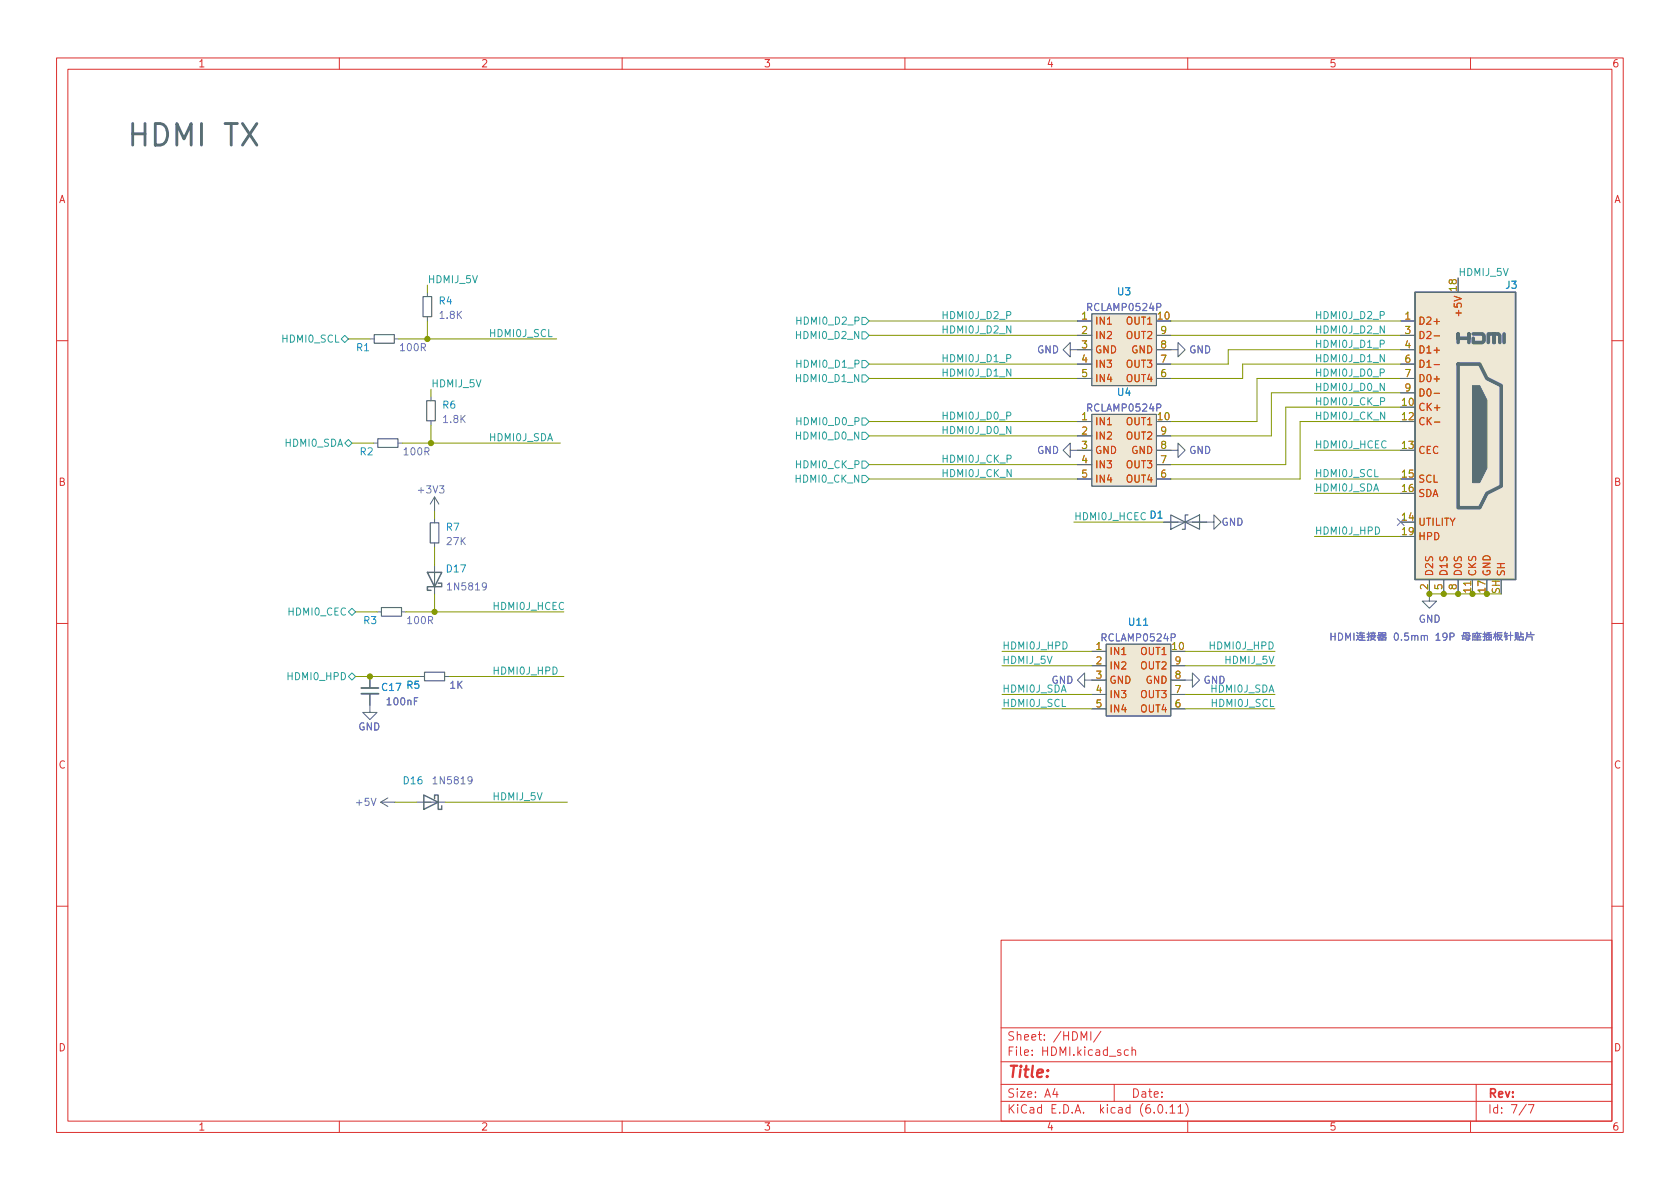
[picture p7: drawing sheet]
<svg xmlns="http://www.w3.org/2000/svg" width="297mm" height="210mm" viewBox="0 0 297 210" stroke-linecap="round" stroke-linejoin="round" font-family="sans-serif">
<g fill="none" stroke="#dc312f" stroke-width=".18">
<path d="M10 10.2h277v190.1h-277zM12 12.2h273v186.1h-273zM60 10.2v2M110 10.2v2M160 10.2v2M210 10.2v2M260 10.2v2M10 60.2h2M285 60.2h2M10 110.2h2M285 110.2h2M10 160.2h2"/>
<path d="M177 166.3h108v32h-108zM285 160.2h2M60 198.3v2M110 198.3v2M160 198.3v2M177 194.8h108M177 191.8h108M177 187.8h108M177 181.8h108M182.5 186.5v.1M182.5 185.7v.1M184.6 183.8v.1"/>
<path d="M184.6 183v.1M194.6 182.4l-1.2 1.9M197 191.8v3M200.1 185.8l.3-.2 .3 .1 .1 .9M209.6 195.1a1.72 1.72 0 0 1 0 2.3M210 198.3v2M260 198.3v2M261 191.8v6.5M270.2 195.3h1l-.6 1.5"/>
</g>
<g fill="none" stroke="#586e74" stroke-width=".18">
<path d="M65.4 59.9h.8M69.7 59.9h.8M75.6 51.7v.7M75.6 56v.8M190.5 56.8h2.5M190.5 59.3h2.5M193 55.5h11.5v12.7h-11.5zM204.5 56.8h2.5M204.5 59.3h2.5M247.7 56.8h2.5M247.7 59.3h2.5M257.8 49.1v2.6"/>
<path d="M66 78.4h.8M70.4 78.4h.7M76.2 70.1v.8M76.2 74.4v.8M189.2 61.8v-1.2l-1.2 1.2 1.2 1.3v-1.3h3.8M189.2 79.6v-1.2l-1.2 1.2 1.2 1.3v-1.3h3.8M190.5 64.4h2.5M190.5 66.9h2.5M190.5 74.5h2.5M190.5 77.1h2.5M193 73.3h11.5v12.7h-11.5zM204.5 61.8h3.8v-1.2l1.3 1.2-1.3 1.3v-1.3"/>
<path d="M204.5 79.6h3.8v-1.2l1.3 1.2-1.3 1.3v-1.3M204.5 64.4h2.5M204.5 66.9h2.5M204.5 74.5h2.5M204.5 77.1h2.5M247.7 61.8h2.5M247.7 64.4h2.5M247.7 66.9h2.5M247.7 72h2.5M247.7 74.5h2.5M247.7 79.6h2.5M247.7 69.5h2.5"/>
<path d="M76.8 87.9v2.5M76.8 91.7v.8M76.8 96v.8M76.8 99.9v5.1M76.8 87.9l-.7 1.2M76.8 87.9l.8 1.2M190.5 84.7h2.5M190.5 82.2h2.5M204.5 84.7h2.5M204.5 82.2h2.5M205.7 92.3h8.9v-1.2l1.3 1.2-1.3 1.3v-1.3M247.7 92.3h2.5"/>
<path d="M247.7 84.7h2.5M247.7 87.2h2.5M247.7 94.9h2.5M65.4 119.6v2.1M66.7 108.2h.7M71 108.2h.8M74.3 119.6h.8M78.6 119.6h.8M193 115.2h2.6M193 117.7h2.6M195.6 113.9h11.4v12.7h-11.4zM207 115.2h2.6"/>
<path d="M207 117.7h2.6M252.7 102.5v3.8h1.3l-1.3 1.3-1.2-1.3h1.2M255.3 102.5v2.5M257.8 102.5v2.5M260.4 102.5v2.5M262.9 102.5v2.5M65.4 122.7v3.3h1.3l-1.3 1.2-1.3-1.2h1.3M191.8 120.3v-1.3l-1.3 1.3 1.3 1.2v-1.2h3.8M193 122.8h2.6M193 125.3h2.6M207 120.3h3.8v-1.3l1.3 1.3-1.3 1.2v-1.2M207 122.8h2.6"/>
<path d="M207 125.3h2.6M67.3 141.9l1.3 .7M67.3 141.9h2.6M68.6 141.1l-1.3 .8M73.7 141.9h5"/>
</g>
<path d="M63.9 122.7h3" fill="none" stroke="#586e74" stroke-width=".33"/>
<path d="M63.9 121.7h3" fill="none" stroke="#586e74" stroke-width=".3"/>
<g fill="none" stroke="#6c70c4" stroke-width=".18">
<path d="M204.5 54.3h.6l.2-.2-.1-.3-.7-.1v1.2M204.5 72.1l.6-.1 .2-.1-.1-.3-.7-.2v1.3M77.7 85.9h.8l-.4 .5 .3 .1v.6l-.1 .1-.6-.1M247 91.7l1.3 1.2M248.3 91.7l-1.3 1.2M86 103.6l-.2 .2h-.4l-.1-.2 .1-.5h.4l.1 .1a.84 .84 0 0 1-.3 1.1h-.2M207.1 112.7h.6l.1-.2-.1-.3-.6-.1v1.2M235.3 111.9v1.3M235.3 112.6h.8M236.1 111.9v1.3M236.7 111.9a.64 .64 0 0 1 .7 .7 .64 .64 0 0 1-.7 .6zM237.9 113.2v-1.3l.5 1 .4-1v1.3"/>
<path d="M239.4 111.9v1.3M239.8 112.4h.3v.6l-.3 .2M239.9 111.8l.2 .3M240 113l.7 .2M240.3 111.9h1M240.3 112.7h1M240.4 112.4h.9M240.4 113.2h1M240.7 111.8l-.3 .6M240.8 112.1v1M241.7 112.1h.5M242 111.8v1.4h-.3"/>
<path d="M242.2 112.6l-.5 .1M242.2 112.4h1.1M242.2 112.6h1.1M242.3 111.9h.9M242.5 112.1l.1 .3-.2 .5 .8 .3M242.8 111.8v.2M243 112.6l-.2 .4-.6 .2M243 112v.3M243.6 112.4h1.5M243.6 112.8h.6v.4M243.7 111.9h.5v.4h-.5zM243.7 113.2h.5"/>
<path d="M243.8 112.7v.5M244.3 112.3l-.3 .3-.4 .2M244.3 112.4l.8 .4M244.5 113.2v-.4h.5v.4M244.5 113.2h.5M244.9 112.3h-.4v-.4h.5v.4M251.8 112.6l.2-.2h.3l.1 .8M73.3 124h.4M73.9 123.4h-.6v1.2M83.5 137.9l-.3 .2h-.3l-.2-.2 .2-.5 .3-.1 .2 .2a.84 .84 0 0 1-.3 1.1h-.2M65.6 141.2l.5 1.2 .4-1.2"/>
</g>
<path d="M250.2 51.7h17.8v50.8h-17.8zM75.6 101.2h2.5l-1.3 2.6zM77.5 103.1h.6v.7h-2.5v.6h.6M74.9 140.6l2.6 1.3-2.6 1.2zM76.8 141.2v-.6h.7v2.5h.6v-.6" fill="none" stroke="#586e74" stroke-width=".25"/>
<g fill="#eee8d5" stroke="#eee8d5" stroke-width=".18">
<path d="M193 55.5h11.5v12.7h-11.5z"/>
<path d="M250.2 51.7h17.8v50.8h-17.8z"/>
<path d="M195.6 113.9h11.4v12.7h-11.4z"/>
<path d="M193 73.3h11.5v12.7h-11.5z"/>
</g>
<path d="M66.2 59.2h3.5v1.5h-3.5zM74.8 52.4h1.5v3.6h-1.5zM66.8 77.6h3.6v1.5h-3.6zM75.4 70.9h1.6v3.5h-1.6zM76.1 92.5h1.5v3.5h-1.5zM207 91.1l2.6 1.2-2.6 1.3zM209.6 92.3l2.5-1.2v2.5zM210.1 91.1h-.5v2.5h-.6M67.4 107.4h3.6v1.6h-3.6zM75.1 118.9h3.5v1.5h-3.5z" fill="none" stroke="#586e74" stroke-width=".2"/>
<path d="M260.5 59h1.6l.3 .3v1l-.3 .3h-1.6v-.8M265.9 59v1.6M257.8 60.6v-1.6v.8h1.9v-.8v1.6M257.8 64.4h3.8l1.3 2.5 2.5 1.3v17.8l-2.5 1.2-1.3 2.6h-3.8zM263.1 60.6v-1.6h1.1v1.6v-1.6h.7l.3 .3v1.3" fill="none" stroke="#586e74" stroke-width=".64"/>
<path d="M260.4 68.2h1.2l1.3 2.5v12.1l-1.3 2.5h-1.2z" fill="#586e74" stroke="#586e74" stroke-width=".18"/>
<path d="M253.6 56.9h.9M253.6 59.4h.9M257.1 52.4l1.3 .4-1.3 .4M253.6 61.9h.9M253.6 64.5h.9M253.6 67h.9M253.6 69.6h.9M253.6 74.6h1" fill="none" stroke="#cb4b15" stroke-width=".18"/>
<path d="M260 102.8v.7" fill="none" stroke="#b48800" stroke-width=".18"/>
<path d="M202.2 110.6h.7" fill="none" stroke="#258ad2" stroke-width=".18"/>
<g fill="none" stroke="#2aa097" stroke-width=".18">
<path d="M60.3 59.9l.7-.6 .6 .6-.6 .7zM152.4 56.1h.6l.7 .7-.7 .6h-.6zM152.4 58.7h.6l.7 .6-.7 .6h-.6zM178 55.7h.6l.1-.2v-.3l-.7-.1v1.3M244 55.7h.6l.2-.2-.1-.3-.7-.1v1.3M61.6 77.7l.6 .7-.6 .6-.6-.6zM152.4 63.7h.6l.7 .7-.7 .6h-.6zM152.4 66.3h.6l.7 .6-.7 .7h-.6zM152.4 73.9h.6l.7 .6-.7 .7h-.6zM152.4 76.4h.6l.7 .7-.7 .6h-.6zM178 63.4l.6-.1 .1-.2v-.3l-.7-.1v1.3M178 73.5h.6l.1-.2v-.3l-.7-.1v1.2"/>
<path d="M244 60.8h.6l.2-.2-.1-.3-.7-.1v1.2M244 65.9l.6-.1 .2-.1-.1-.3-.7-.2v1.3M152.4 84.1h.6l.7 .6-.7 .6h-.6zM152.4 81.5h.6l.7 .7-.7 .6h-.6zM61.6 108.2l.6-.6 .7 .6-.7 .6zM61.6 119.6l.6-.6 .7 .6-.7 .7z"/>
</g>
<g fill="none" stroke="#849800" stroke-width=".18">
<path d="M61.6 59.9h3.8M70.5 59.9h27.9M75.6 50.4v1.3M75.6 56.8v3.1M153.7 59.3h36.8M153.7 56.8h36.8M207 59.3h40.7M207 56.8h40.7M62.2 78.4h3.8M71.1 78.4h28M76.2 68.8v1.3M76.2 75.2v3.2"/>
<path d="M153.7 74.5h36.8M153.7 77.1h36.8M153.7 64.4h36.8M153.7 66.9h36.8M232.4 79.6h15.3M247.7 74.5h-17.8v10.2h-22.9M247.7 69.5h-22.9v7.6h-17.8M247.7 72h-20.4v10.2h-20.3M247.7 66.9h-25.4v7.6h-15.3M247.7 61.8h-30.5v2.6h-10.2M247.7 64.4h-28v2.5h-12.7M76.8 90.4v1.3"/>
<path d="M76.8 96.8v3.1M153.7 84.7h36.8M153.7 82.2h36.8M189.9 92.3h15.8M232.4 84.7h15.3M232.4 94.9h15.3M232.4 87.2h15.3M62.9 108.2h3.8M62.9 119.6h11.4M71.8 108.2h27.9M76.8 105v3.2M79.4 119.6h20.3"/>
<path d="M177.2 115.2h15.8M177.2 117.7h15.8M209.6 115.2h15.8M209.6 117.7h15.8M252.7 105h12.7M177.2 122.8h15.8M177.2 125.3h15.8M209.6 122.8h15.8M209.6 125.3h15.8M69.9 141.9h3.8M78.7 141.9h21.6"/>
</g>
<g fill="#849800" stroke="#849800" stroke-width=".18">
<circle cx="260.3" cy="105" r=".46"/>
<circle cx="262.9" cy="105" r=".46"/>
<circle cx="257.8" cy="105" r=".46"/>
<circle cx="255.3" cy="105" r=".46"/>
<circle cx="252.7" cy="105" r=".46"/>
<circle cx="76.2" cy="78.4" r=".46"/>
<circle cx="76.8" cy="108.2" r=".46"/>
<circle cx="65.4" cy="119.6" r=".46"/>
<circle cx="75.6" cy="59.9" r=".46"/>
</g>
<g font-size="5.3" fill="#586e74">
<text x="22.2" y="25.8">HDMI</text>
<text x="39.6" y="25.8">TX</text>
</g>
<text font-size="2.8" fill="#dc312f" x="178" y="191.2">Title:</text>
<g font-size="2.1" fill="#dc312f">
<text x="178" y="184.5">Sheet:</text>
<text x="186.2" y="184.5">/HDMI/</text>
<text x="178" y="187.2">File:</text>
<text x="184.4" y="187.2">HDMI.kicad_sch</text>
<text x="178" y="197.4">KiCad</text>
<text x="178" y="194.6">Size:</text>
<text x="184.7" y="194.6">A4</text>
<text x="185.7" y="197.4">E.D.A.</text>
<text x="194.6" y="197.4">kicad</text>
<text x="200" y="194.6">Date:</text>
<text x="201.8" y="197.4">(6.0.11)</text>
<text x="263" y="194.6">Rev:</text>
<text x="263" y="197.4">Id:</text>
<text x="267.1" y="197.4">7/7</text>
</g>
<g font-size="1.8" fill="#dc312f">
<text x="35" y="12.3">1</text>
<text x="85" y="12.3">2</text>
<text x="135" y="12.3">3</text>
<text x="185" y="12.3">4</text>
<text x="235" y="12.3">5</text>
<text x="285" y="12.3">6</text>
<text x="10.4" y="36.3">A</text>
<text x="285.4" y="36.3">A</text>
<text x="10.3" y="86.3">B</text>
<text x="285.3" y="86.3">B</text>
<text x="10.3" y="136.3">C</text>
<text x="285.3" y="136.3">C</text>
<text x="10.3" y="186.3">D</text>
<text x="285.3" y="186.3">D</text>
<text x="35" y="200.3">1</text>
<text x="85" y="200.3">2</text>
<text x="135" y="200.3">3</text>
<text x="185" y="200.3">4</text>
<text x="235" y="200.3">5</text>
<text x="285" y="200.3">6</text>
</g>
<g font-size="1.8" fill="#2aa097">
<text x="75.6" y="50.1">HDMIJ_5V</text>
<text x="257.8" y="48.8">HDMIJ_5V</text>
<text x="86.4" y="59.6">HDMI0J_SCL</text>
<text x="140.5" y="57.8">HDMI0_D2_P</text>
<text x="166.4" y="59">HDMI0J_D2_N</text>
<text x="166.4" y="56.4">HDMI0J_D2_P</text>
<text x="232.4" y="59">HDMI0J_D2_N</text>
<text x="232.4" y="56.4">HDMI0J_D2_P</text>
<text x="49.6" y="61">HDMI0_SCL</text>
<text x="140.4" y="60.3">HDMI0_D2_N</text>
<text x="140.5" y="65.4">HDMI0_D1_P</text>
<text x="166.4" y="64">HDMI0J_D1_P</text>
<text x="232.4" y="61.5">HDMI0J_D1_P</text>
<text x="232.4" y="64">HDMI0J_D1_N</text>
<text x="76.2" y="68.5">HDMIJ_5V</text>
<text x="140.4" y="67.9">HDMI0_D1_N</text>
<text x="166.4" y="66.6">HDMI0J_D1_N</text>
<text x="232.4" y="71.7">HDMI0J_CK_P</text>
<text x="232.4" y="66.6">HDMI0J_D0_P</text>
<text x="232.4" y="69.1">HDMI0J_D0_N</text>
<text x="140.5" y="75.6">HDMI0_D0_P</text>
<text x="166.4" y="76.7">HDMI0J_D0_N</text>
<text x="166.4" y="74.2">HDMI0J_D0_P</text>
<text x="232.4" y="74.2">HDMI0J_CK_N</text>
<text x="50.2" y="79.4">HDMI0_SDA</text>
<text x="86.4" y="78">HDMI0J_SDA</text>
<text x="140.4" y="83.2">HDMI0_CK_P</text>
<text x="140.4" y="78.1">HDMI0_D0_N</text>
<text x="166.4" y="81.8">HDMI0J_CK_P</text>
<text x="232.4" y="79.3">HDMI0J_HCEC</text>
<text x="140.4" y="85.7">HDMI0_CK_N</text>
<text x="166.4" y="84.4">HDMI0J_CK_N</text>
<text x="232.4" y="86.9">HDMI0J_SDA</text>
<text x="232.4" y="84.4">HDMI0J_SCL</text>
<text x="189.9" y="92">HDMI0J_HCEC D1</text>
<text x="232.4" y="94.5">HDMI0J_HPD</text>
<text x="87" y="107.8">HDMI0J_HCEC</text>
<text x="50.7" y="109.2">HDMI0_CEC</text>
<text x="87" y="119.3">HDMI0J_HPD</text>
<text x="177.2" y="114.8">HDMI0J_HPD</text>
<text x="177.2" y="117.4">HDMIJ_5V</text>
<text x="213.6" y="114.8">HDMI0J_HPD</text>
<text x="216.4" y="117.4">HDMIJ_5V</text>
<text x="50.5" y="120.7">HDMI0_HPD</text>
<text x="177.2" y="122.5">HDMI0J_SDA</text>
<text x="177.2" y="125">HDMI0J_SCL</text>
<text x="213.9" y="122.5">HDMI0J_SDA</text>
<text x="214" y="125">HDMI0J_SCL</text>
<text x="87" y="141.5">HDMIJ_5V</text>
</g>
<g font-size="1.8" fill="#258ad2">
<text x="197.4" y="52.6">U3</text>
<text x="266.1" y="51.4">J3</text>
<text x="77.5" y="54.2">R4</text>
<text x="62.9" y="62.5">R1</text>
<text x="197.4" y="70.4">U4</text>
<text x="78.1" y="72.6">R6</text>
<text x="63.5" y="80.9">R2</text>
<text x="78.7" y="94.2">R7</text>
<text x="203.2" y="92.1">D1</text>
<text x="78.7" y="101.6">D17</text>
<text x="64.1" y="110.7">R3</text>
<text x="199.3" y="111">U11</text>
<text x="67.3" y="122.6">C17 R5</text>
<text x="71.1" y="139.1">D16</text>
</g>
<g font-size="1.8" fill="#b48800">
<text x="257.6" y="51.7" transform="rotate(-90 257.6 51.7)">18</text>
<text x="191.1" y="56.5">1</text>
<text x="191.1" y="59">2</text>
<text x="204.5" y="56.5">10</text>
<text x="205.1" y="59">9</text>
<text x="248.2" y="56.5">1</text>
<text x="248.2" y="59">3</text>
<text x="191.1" y="61.6">3</text>
<text x="191.1" y="64.1">4</text>
<text x="205.1" y="64.1">7</text>
<text x="205.1" y="61.6">8</text>
<text x="248.2" y="61.6">4</text>
<text x="248.2" y="64.1">6</text>
<text x="191.1" y="66.7">5</text>
<text x="205.1" y="66.7">6</text>
<text x="247.6" y="71.7">10</text>
<text x="248.2" y="66.7">7</text>
<text x="248.2" y="69.2">9</text>
<text x="191.1" y="74.3">1</text>
<text x="191.1" y="76.8">2</text>
<text x="204.5" y="74.3">10</text>
<text x="205.1" y="76.8">9</text>
<text x="247.6" y="74.3">12</text>
<text x="191.1" y="79.4">3</text>
<text x="191.1" y="81.9">4</text>
<text x="205.1" y="81.9">7</text>
<text x="205.1" y="79.4">8</text>
<text x="247.6" y="79.4">13</text>
<text x="191.1" y="84.4">5</text>
<text x="205.1" y="84.4">6</text>
<text x="247.6" y="84.4">15</text>
<text x="247.6" y="87">16</text>
<text x="247.6" y="92.1">14</text>
<text x="247.6" y="94.6">19</text>
<text x="252.5" y="104.4" transform="rotate(-90 252.5 104.4)">2</text>
<text x="255" y="104.4" transform="rotate(-90 255 104.4)">5</text>
<text x="257.6" y="104.4" transform="rotate(-90 257.6 104.4)">8</text>
<text x="260.1" y="105" transform="rotate(-90 260.1 105)">11</text>
<text x="262.6" y="105" transform="rotate(-90 262.6 105)">17</text>
<text x="265.2" y="105.1" transform="rotate(-90 265.2 105.1)">SH</text>
<text x="193.6" y="114.9">1</text>
<text x="193.6" y="117.5">2</text>
<text x="207" y="114.9">10</text>
<text x="207.6" y="117.5">9</text>
<text x="193.6" y="120">3</text>
<text x="193.6" y="122.5">4</text>
<text x="193.6" y="125.1">5</text>
<text x="207.6" y="125.1">6</text>
<text x="207.6" y="122.5">7</text>
<text x="207.6" y="120">8</text>
</g>
<g font-size="1.8" fill="#6c70c4">
<text x="77.5" y="56.8">1.8K</text>
<text x="191.9" y="55.4">RCLAMP0524P</text>
<text x="70.5" y="62.5">100R</text>
<text x="183.3" y="62.9">GND</text>
<text x="210.2" y="62.9">GND</text>
<text x="78.1" y="75.2">1.8K</text>
<text x="191.9" y="73.2">RCLAMP0524P</text>
<text x="71.1" y="80.9">100R</text>
<text x="183.3" y="80.6">GND</text>
<text x="210.2" y="80.6">GND</text>
<text x="73.6" y="87.6">+3V3</text>
<text x="215.9" y="93.3">GND</text>
<text x="78.7" y="96.8">27K</text>
<text x="78.8" y="104.8">1N5819</text>
<text x="71.8" y="110.7">100R</text>
<text x="194.5" y="113.8">RCLAMP0524P</text>
<text x="246.4" y="113.7">0.5mm</text>
<text x="250.8" y="110.5">GND</text>
<text x="253.9" y="113.7">19P</text>
<text x="258.7" y="113.7">þÿkÍ^§cÒg•”ˆ•4rG</text>
<text x="68.1" y="125.1">100nF</text>
<text x="79.4" y="122.2">1K</text>
<text x="185.8" y="121.3">GND</text>
<text x="212.7" y="121.3">GND</text>
<text x="63.3" y="129.5">GND</text>
<text x="62.6" y="142.9">+5V</text>
<text x="76.2" y="139.1">1N5819</text>
</g>
<g font-size="1.8" fill="#cb4b15">
<text x="193.5" y="57.8">IN1</text>
<text x="199" y="57.8">OUT1</text>
<text x="250.7" y="57.8">D2+</text>
<text x="258.8" y="56.2" transform="rotate(-90 258.8 56.2)">+5V</text>
<text x="193.5" y="60.3">IN2</text>
<text x="193.5" y="62.9">GND</text>
<text x="193.5" y="65.4">IN3</text>
<text x="199" y="65.4">OUT3</text>
<text x="199" y="60.3">OUT2</text>
<text x="199.9" y="62.9">GND</text>
<text x="250.7" y="60.3">D2-</text>
<text x="250.7" y="62.9">D1+</text>
<text x="250.7" y="65.4">D1-</text>
<text x="193.5" y="67.9">IN4</text>
<text x="199" y="67.9">OUT4</text>
<text x="250.7" y="67.9">D0+</text>
<text x="250.7" y="70.5">D0-</text>
<text x="193.5" y="75.6">IN1</text>
<text x="199" y="75.6">OUT1</text>
<text x="250.7" y="73">CK+</text>
<text x="250.7" y="75.6">CK-</text>
<text x="193.5" y="78.1">IN2</text>
<text x="193.5" y="80.6">GND</text>
<text x="193.5" y="83.2">IN3</text>
<text x="199" y="83.2">OUT3</text>
<text x="199" y="78.1">OUT2</text>
<text x="199.9" y="80.6">GND</text>
<text x="250.7" y="80.6">CEC</text>
<text x="193.5" y="85.7">IN4</text>
<text x="199" y="85.7">OUT4</text>
<text x="250.7" y="85.7">SCL</text>
<text x="250.7" y="88.3">SDA</text>
<text x="250.7" y="93.3">UTILITY</text>
<text x="250.7" y="95.9">HPD</text>
<text x="253.8" y="102" transform="rotate(-90 253.8 102)">D2S</text>
<text x="256.3" y="102" transform="rotate(-90 256.3 102)">D1S</text>
<text x="258.8" y="102" transform="rotate(-90 258.8 102)">D0S</text>
<text x="261.4" y="102" transform="rotate(-90 261.4 102)">CKS</text>
<text x="263.9" y="102" transform="rotate(-90 263.9 102)">GND</text>
<text x="266.5" y="102" transform="rotate(-90 266.5 102)">SH</text>
<text x="196.1" y="116.2">IN1</text>
<text x="196.1" y="118.7">IN2</text>
<text x="201.5" y="116.2">OUT1</text>
<text x="201.5" y="118.7">OUT2</text>
<text x="196.1" y="121.3">GND</text>
<text x="196.1" y="123.8">IN3</text>
<text x="201.5" y="123.8">OUT3</text>
<text x="202.5" y="121.3">GND</text>
<text x="196.1" y="126.4">IN4</text>
<text x="201.5" y="126.4">OUT4</text>
</g>
</svg>
